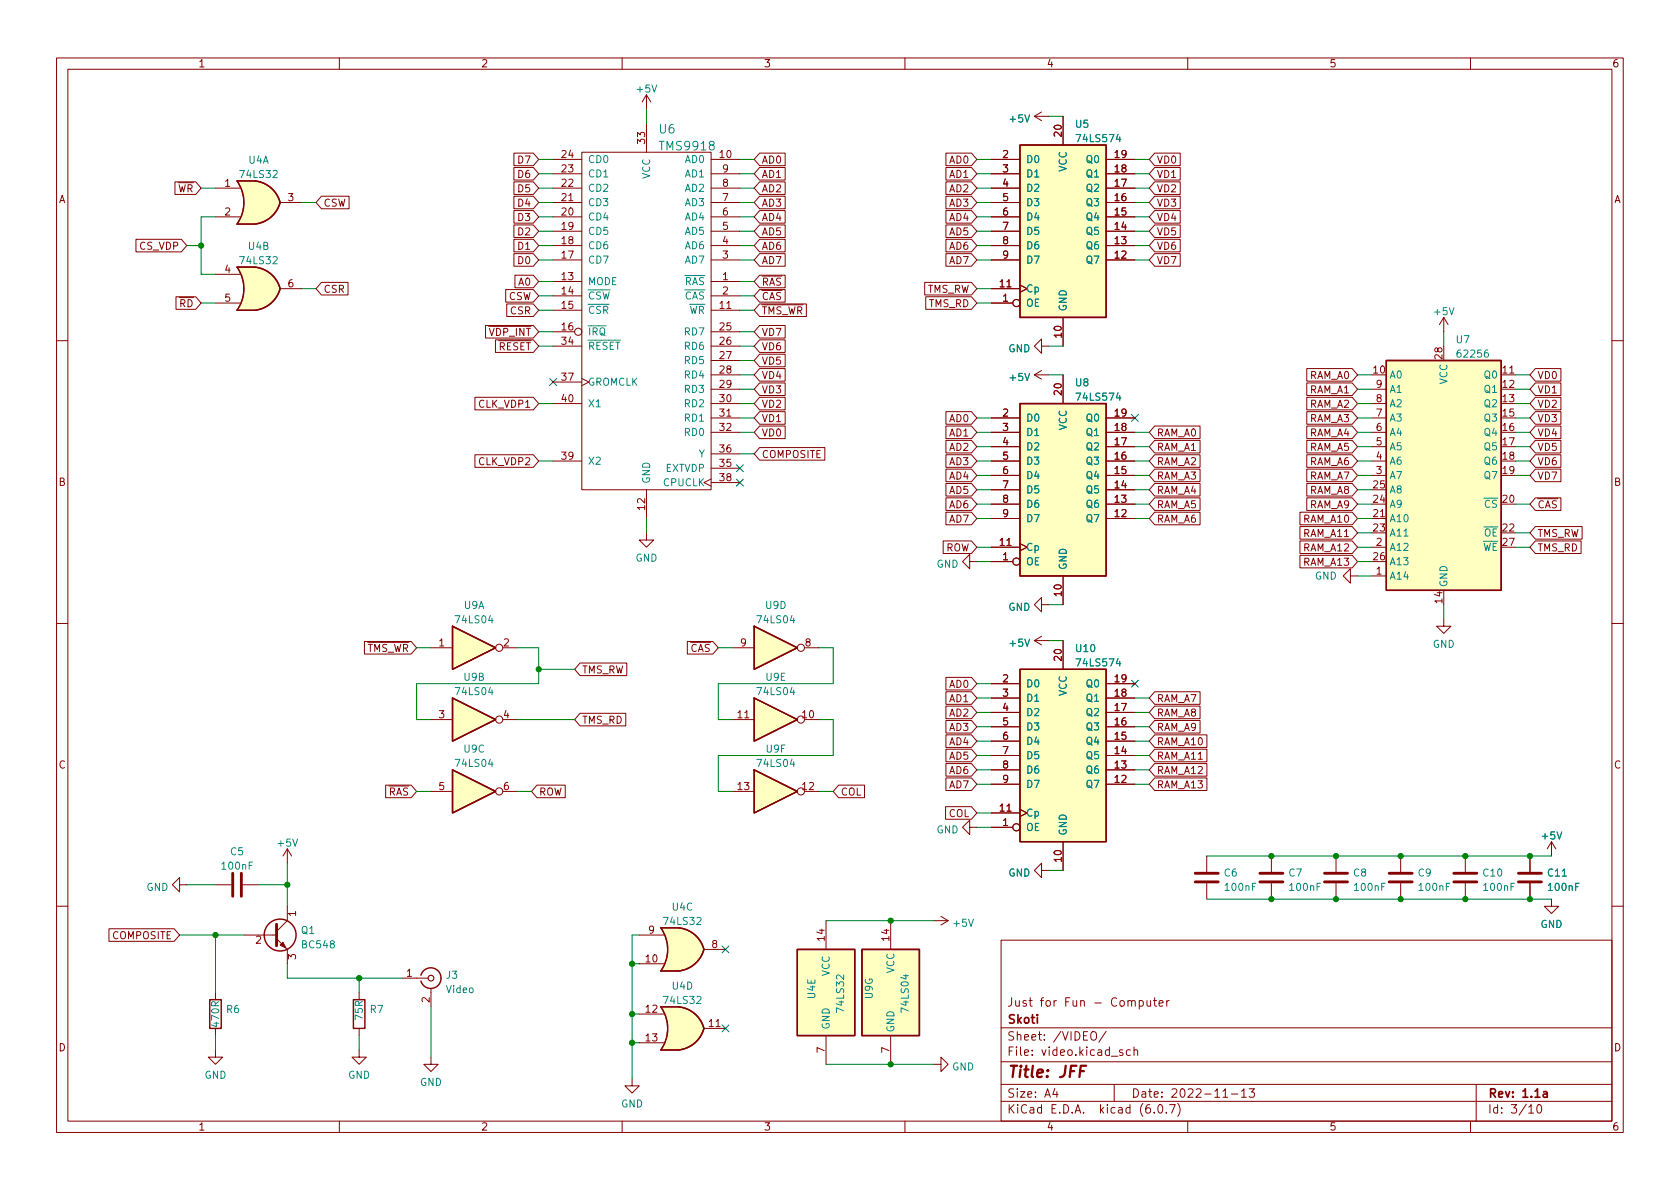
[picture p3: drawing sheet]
<svg xmlns="http://www.w3.org/2000/svg" width="297mm" height="210mm" viewBox="0 0 297 210" stroke-linecap="round" stroke-linejoin="round" font-family="sans-serif">
<g fill="none" stroke="#840000" stroke-width=".18">
<path d="M10 10.2h277v190.1h-277zM12 12.2h273v186.1h-273zM60 10.2v2M110 10.2v2M114.3 16.8l-.8 1.2M114.3 16.8v2.5M114.3 16.8l.8 1.2M160 10.2v2M184.1 19.8l-1.2 .8M210 10.2v2M260 10.2v2M30.9 32.2h3.7l1 1.1-1 1.1h-3.7z"/>
<path d="M38.1 38.3h4.3M38.1 33.3h4.3M45.1 32h-3.2a6.6 6.6 0 0 1 0 7.6h3.2M49.5 35.8h3.8M56.8 34.7h4.9v2.2h-4.9l-.9-1.1zM90.9 29.6h3.4l.9 1.1-.9 1.1h-3.4zM90.9 32.2h3.4l.9 1.1-.9 1.1h-3.4zM90.9 27.1h3.4l.9 1.1-.9 1.1h-3.4zM90.9 34.7h3.4l.9 1.1-.9 1.1h-3.4zM90.9 39.8h3.4l.9 1.1-.9 1.1h-3.4zM90.9 37.2h3.4l.9 1.1-.9 1.2h-3.4zM97.8 38.3h5.1"/>
<path d="M97.8 35.8h5.1M97.8 33.3h5.1M97.8 30.7h5.1M97.8 28.2h5.1M102.9 26.9h22.8v59.7h-22.8zM114.3 21.8v5.1M125.7 38.3h5.1M125.7 35.8h5.1M125.7 33.3h5.1M125.7 30.7h5.1M125.7 28.2h5.1M134.3 32.2h4.5v2.2h-4.5l-1-1.1z"/>
<path d="M134.3 34.7h4.5v2.2h-4.5l-1-1.1zM134.3 37.2h4.5v2.3h-4.5l-1-1.2zM134.3 39.8h4.5v2.2h-4.5l-1-1.1zM134.3 27.1h4.5v2.2h-4.5l-1-1.1zM134.3 29.6h4.5v2.2h-4.5l-1-1.1zM167.2 34.7h4.6l.9 1.1-.9 1.1h-4.6zM167.2 29.6h4.6l.9 1.1-.9 1.1h-4.6zM167.2 37.2h4.6l.9 1.1-.9 1.2h-4.6zM167.2 27.1h4.6l.9 1.1-.9 1.1h-4.6zM167.2 32.2h4.6l.9 1.1-.9 1.1h-4.6zM167.2 39.8h4.6l.9 1.1-.9 1.1h-4.6zM175.3 38.3h5"/>
<path d="M175.3 35.8h5M175.3 33.3h5M175.3 30.7h5M175.3 28.2h5M182.9 20.6l1.2 .7M182.9 20.6h2.5M188 20.6v5M195.6 38.3h5.1M195.6 35.8h5.1M195.6 33.3h5.1M195.6 30.7h5.1M195.6 28.2h5.1"/>
<path d="M204.2 29.6h4.5v2.2h-4.5l-1-1.1zM204.2 32.2h4.5v2.2h-4.5l-1-1.1zM204.2 27.1h4.5v2.2h-4.5l-1-1.1zM204.2 37.2h4.5v2.3h-4.5l-1-1.2zM204.2 34.7h4.5v2.2h-4.5l-1-1.1zM204.2 39.8h4.5v2.2h-4.5l-1-1.1zM24 42.3h8.1l.9 1.1-.9 1.1h-8.1zM31.1 52.5h3.5l1 1.1-1 1.1h-3.5zM38.1 53.6h4.3M38.1 48.5h4.3M45.1 47.2h-3.2a6.6 6.6 0 0 1 0 7.7h3.2M49.5 51h3.8"/>
<path d="M56.8 49.9h4.7v2.3h-4.7l-.9-1.2zM85.8 57.6h8.5l.9 1.1-.9 1.1h-8.5zM89.4 51.2h4.9l.9 1.1-.9 1.1h-4.9zM89.6 53.7h4.7l.9 1.2-.9 1.1h-4.7zM90.9 42.3h3.4l.9 1.1-.9 1.1h-3.4zM90.9 44.9h3.4l.9 1.1-.9 1.1h-3.4zM91 48.7h3.3l.9 1.1-.9 1.1h-3.3zM97.8 46h5.1M97.8 43.4h5.1M97.8 40.9h5.1M97.8 49.8h5.1M97.8 54.9h5.1"/>
<path d="M97.8 52.3h5.1M97.8 58.7h3.8M125.7 46h5.1M125.7 43.4h5.1M125.7 40.9h5.1M125.7 49.8h5.1M125.7 54.9h5.1M125.7 52.3h5.1M125.7 58.7h5.1M134.3 57.6h4.5v2.2h-4.5l-1-1.1zM134.3 53.7h8.3v2.3h-8.3l-1-1.1zM134.3 51.2h4.5v2.2h-4.5l-1-1.1z"/>
<path d="M134.3 42.3h4.5v2.2h-4.5l-1-1.1zM134.3 44.9h4.5v2.2h-4.5l-1-1.1zM134.3 48.7h4.5v2.2h-4.5l-1-1.1zM163.5 49.9h8.3l.9 1.1-.9 1.2h-8.3zM163.7 52.5h8.1l.9 1.1-.9 1.1h-8.1zM167.2 42.3h4.6l.9 1.1-.9 1.1h-4.6zM167.2 44.9h4.6l.9 1.1-.9 1.1h-4.6zM175.3 53.6h3.8M175.3 51h5M175.3 46h5M175.3 43.4h5M175.3 40.9h5"/>
<path d="M180.3 50.4l1.3 .6-1.3 .7M188 56.1v5.1M195.6 46h5.1M195.6 43.4h5.1M195.6 40.9h5.1M204.2 44.9h4.5v2.2h-4.5l-1-1.1zM204.2 42.3h4.5v2.2h-4.5l-1-1.1zM255.3 56.1l-.8 1.3M255.3 56.1v2.6M255.3 56.1l.7 1.3M10 60.2h2M84 70.3h10.3l.9 1.1-.9 1.1h-10.3z"/>
<path d="M87.6 60.1h6.7l.9 1.1-.9 1.1h-6.7zM97.8 71.4h5.1M97.8 61.2h5.1M97.8 67.6h5.1M102.9 66.9l1.2 .7-1.2 .6M125.7 66.3h5.1M125.7 76.4h5.1M125.7 73.9h5.1M125.7 71.4h5.1M125.7 68.8h5.1M125.7 61.2h5.1M125.7 63.7h5.1"/>
<path d="M134.3 75.3h4.5v2.3h-4.5l-1-1.2zM134.3 72.8h4.5v2.2h-4.5l-1-1.1zM134.3 79.1h11.5v2.3h-11.5l-1-1.1zM134.3 65.2h4.5v2.2h-4.5l-1-1.1zM134.3 62.6h4.5v2.3h-4.5l-1-1.2zM134.3 70.3h4.5v2.2h-4.5l-1-1.1zM134.3 67.7h4.5v2.2h-4.5l-1-1.1zM134.3 60.1h4.5v2.2h-4.5l-1-1.1zM167.2 72.8h4.6l.9 1.1-.9 1.1h-4.6zM167.2 75.3h4.6l.9 1.1-.9 1.2h-4.6zM167.2 77.9h4.6l.9 1.1-.9 1.1h-4.6zM175.3 79h5"/>
<path d="M175.3 76.4h5M175.3 73.9h5M182.9 66.3h2.5M182.9 66.3l1.2 .8M184.1 61.2v-1.3l-1.2 1.3 1.2 1.3v-1.3h1.3M184.1 65.5l-1.2 .8M188 66.3v5.1M195.6 79h5.1M195.6 76.4h5.1M195.6 73.9h5.1M204.2 77.9h8v2.2h-8l-1-1.1zM204.2 75.3h8v2.3h-8l-1-1.2z"/>
<path d="M231 75.3h8.1l.9 1.1-.9 1.2h-8.1zM231 77.9h8.1l.9 1.1-.9 1.1h-8.1zM231 67.7h8.1l.9 1.1-.9 1.1h-8.1zM231 72.8h8.1l.9 1.1-.9 1.1h-8.1zM231 70.3h8.1l.9 1.1-.9 1.1h-8.1zM231 65.2h8.1l.9 1.1-.9 1.1h-8.1zM242.6 79h2.5M242.6 76.4h2.5M242.6 73.9h2.5M242.6 71.4h2.5M242.6 68.8h2.5M265.4 66.3h2.6"/>
<path d="M271.5 72.8h4.5v2.2h-4.5l-1-1.1zM271.5 77.9h4.5v2.2h-4.5l-1-1.1zM271.5 75.3h4.5v2.3h-4.5l-1-1.2zM271.5 65.2h4.5v2.2h-4.5l-1-1.1zM271.5 70.3h4.5v2.2h-4.5l-1-1.1zM271.5 67.7h4.5v2.2h-4.5l-1-1.1zM285 60.2h2M84 80.4h10.3l.9 1.1-.9 1.1h-10.3zM97.8 81.5h5.1M114.3 94.2v1.3h1.3l-1.3 1.3-1.3-1.3h1.3M114.3 86.6v5.1M125.7 84.7l-1.2 .6 1.2 .7"/>
<path d="M125.7 82.8h5.1M125.7 80.3h5.1M125.7 85.3h5.1M166.8 95.7h5l.9 1.1-.9 1.1h-5zM167.2 80.4h4.6l.9 1.1-.9 1.1h-4.6zM167.2 83h4.6l.9 1.1-.9 1.1h-4.6zM167.2 88h4.6l.9 1.1-.9 1.2h-4.6zM167.2 90.6h4.6l.9 1.1-.9 1.1h-4.6zM167.2 85.5h4.6l.9 1.1-.9 1.1h-4.6zM171.4 99.3v-1.3l-1.2 1.3 1.2 1.3v-1.3h1.3M175.3 96.8h5M175.3 91.7h5"/>
<path d="M175.3 84.1h5M175.3 81.5h5M175.3 99.3h3.8M175.3 89.1h5M175.3 86.6h5M180.3 96.1l1.3 .7-1.3 .6M195.6 91.7h5.1M195.6 84.1h5.1M195.6 81.5h5.1M195.6 89.1h5.1M195.6 86.6h5.1M204.2 83h8v2.2h-8l-1-1.1z"/>
<path d="M204.2 80.4h8v2.2h-8l-1-1.1zM204.2 90.6h8v2.2h-8l-1-1.1zM204.2 88h8v2.3h-8l-1-1.2zM204.2 85.5h8v2.2h-8l-1-1.1zM229.8 98.2h9.3l.9 1.1-.9 1.1h-9.3zM229.8 95.7h9.3l.9 1.1-.9 1.1h-9.3zM229.8 93.1h9.3l.9 1.1-.9 1.1h-9.3zM229.8 90.6h9.3l.9 1.1-.9 1.1h-9.3zM231 80.4h8.1l.9 1.1-.9 1.1h-8.1zM231 85.5h8.1l.9 1.1-.9 1.1h-8.1zM231 88h8.1l.9 1.1-.9 1.2h-8.1zM231 83h8.1l.9 1.1-.9 1.1h-8.1z"/>
<path d="M242.6 96.8h2.5M242.6 91.7h2.5M242.6 84.1h2.5M242.6 81.5h2.5M271.5 80.4h4.5v2.2h-4.5l-1-1.1zM271.5 88h4.5v2.3h-4.5l-1-1.2zM271.5 83h4.5v2.2h-4.5l-1-1.1zM271.5 95.7h8.1v2.2h-8.1l-1-1.1zM271.5 93.1h8.2v2.2h-8.2l-1-1.1zM10 110.2h2M64.4 113.4h8.3l1 1.1-1 1.2h-8.3zM76.2 114.5h3.8"/>
<path d="M88.9 114.5h2.5M102.6 117.2h8.2v2.3h-8.2l-1-1.1zM121.5 113.4h4.5l1 1.1-1 1.2h-4.5zM129.5 114.5h3.8M142.2 114.5h2.6M167.2 119.8h4.6l.9 1.1-.9 1.1h-4.6zM182.9 113.3l1.2 .7M182.9 113.3h2.5M184.1 106.9v-1.2l-1.2 1.2 1.2 1.3v-1.3h1.3M184.1 112.5l-1.2 .8M188 101.8v5.1M188 113.3v5.1"/>
<path d="M238.8 101.8v-1.2l-1.3 1.2 1.3 1.3v-1.3h1.2M242.6 101.8h2.5M255.3 109.5v1.2h1.2l-1.2 1.3-1.3-1.3h1.3M285 110.2h2M68.2 138.8h4.5l1 1.1-1 1.2h-4.5zM76.2 139.9h3.8M76.2 127.2h3.8M88.9 139.9h2.5M88.9 127.2h2.5M94.9 138.8h5v2.3h-5l-.9-1.2zM102.6 126.1h8v2.3h-8l-1-1.2zM129.5 139.9h3.8"/>
<path d="M129.5 127.2h3.8M142.2 139.9h2.6M142.2 127.2h2.6M148.3 138.8h4.6v2.3h-4.6l-1-1.2zM167.2 137.6h4.6l.9 1.1-.9 1.1h-4.6zM167.2 124.9h4.6l.9 1.1-.9 1.1h-4.6zM167.2 129.9h4.6l.9 1.2-.9 1.1h-4.6zM167.2 135h4.6l.9 1.1-.9 1.1h-4.6zM167.2 122.3h4.6l.9 1.1-.9 1.1h-4.6zM167.2 127.4h4.6l.9 1.1-.9 1.1h-4.6zM167.2 132.5h4.6l.9 1.1-.9 1.1h-4.6zM175.3 138.7h5"/>
<path d="M175.3 136.1h5M175.3 133.6h5M175.3 131.1h5M175.3 128.5h5M175.3 126h5M175.3 123.4h5M175.3 120.9h5M195.6 138.7h5.1M195.6 136.1h5.1M195.6 133.6h5.1M195.6 131.1h5.1M195.6 128.5h5.1"/>
<path d="M195.6 126h5.1M195.6 123.4h5.1M195.6 120.9h5.1M204.2 122.3h8v2.2h-8l-1-1.1zM204.2 137.6h9.2v2.2h-9.2l-1-1.1zM204.2 135h9.2v2.2h-9.2l-1-1.1zM204.2 129.9h9.2v2.3h-9.2l-1-1.1zM204.2 132.5h9.2v2.2h-9.2l-1-1.1zM204.2 124.9h8v2.2h-8l-1-1.1zM204.2 127.4h8v2.2h-8l-1-1.1zM31.7 156.5v-1.3l-1.2 1.3 1.2 1.2v-1.2h1.3M38.1 156.5h2.8"/>
<path d="M42.9 156.5h2.8M50.8 150.1l-.8 1.3M50.8 150.1v2.5M50.8 150.1l.8 1.3M167.2 142.6h4.6l.9 1.2-.9 1.1h-4.6zM171.4 146.3v-1.3l-1.2 1.3 1.2 1.3v-1.3h1.3M175.3 146.3h3.8M175.3 143.8h5M180.3 143.1l1.3 .7-1.3 .6M184.1 153.9v-1.3l-1.2 1.3 1.2 1.3v-1.3h1.3M188 148.8v5.1M213.4 151.4v2.8"/>
<path d="M213.4 156.2v2.8M224.8 151.4v2.8M224.8 156.2v2.8M236.2 151.4v2.8M236.2 156.2v2.8M247.6 151.4v2.8M247.6 156.2v2.8M259.1 151.4v2.8M259.1 156.2v2.8M270.5 151.4v2.8M270.5 156.2v2.8M274.3 159v1.3h1.3l-1.3 1.2-1.3-1.2h1.3"/>
<path d="M274.3 148.8l-.7 1.3M274.3 148.8v2.6M274.3 148.8l.8 1.3M10 160.2h2M19.3 164.2h11.5l.9 1.1-.9 1.2h-11.5zM38.1 175.5v1.3M43.2 165.3h5.7M48.9 166l1.9 1.9v2.5M50.8 160.3v2.5l-1.9 1.9M63.5 175.5v1.3M71.1 173h4.6M76.2 174.7v3.3"/>
<path d="M113 179.3h4.3M113 170.4h4.3M113 165.3h4.3M120 178h-3.2a6.6 6.6 0 0 1 0 7.7h3.2M120 164.1h-3.2a6.6 6.6 0 0 1 0 7.6h3.2M124.5 167.9h3.8M146 162.8v5.1M157.5 162.8v5.1M165.1 162.8h2.5M166.4 162l1.2 .8M167.6 162.8l-1.2 .8M177 166.3h108v32h-108z"/>
<path d="M201.4 177l.5-.1 .2 .3v.4l-.1 .3h-.6M201.4 176.9v1.5M202.8 176.9l.1 1h.3l.2-.1M203.4 176.9v1M203.9 176.9h.6M204.1 176.4v1.3l.4 .2M204.9 177.4l.7-.1v-.3l-.5-.1-.2 .2 .1 .8h.6M206.3 176.9v1M206.7 176.9l-.3 .1-.1 .2M285 160.2h2M38.1 185.7v1.2h1.3l-1.3 1.3-1.3-1.3h1.3M38.1 181.9v1.2"/>
<path d="M60 198.3v2M63.5 185.7v1.2h1.3l-1.3 1.3-1.3-1.3h1.3M63.5 181.9v1.2M76.2 186.9v1.3h1.3l-1.3 1.3-1.3-1.3h1.3M110 198.3v2M111.8 190.7v1.3h1.2l-1.2 1.3-1.3-1.3h1.3M113 184.4h4.3M124.5 181.9h3.8M146 183.1v5.1M157.5 183.1v5.1M160 198.3v2M165.1 188.2h1.3v-1.3l1.2 1.3-1.2 1.3v-1.3"/>
<path d="M177 194.8h108M177 191.8h108M177 187.8h108M177 181.8h108M186.5 192.5l-.4 1h1M186.9 193v1M192.9 182.6a.5 .5 0 0 1 .6-.2 .5 .5 0 0 1 .4 .5v.5a.5 .5 0 0 1-.5 .6 .5 .5 0 0 1-.5-.6zM195.6 182.4l-1.3 1.9M197 191.8v3M198.5 185.7l-.4-.1-.2 .2 .1 .3 .5 .1v.4h-.6M199.9 185.7l-.5-.1-.3 .3v.4l.2 .3h.6M200.5 185.8l.2-.2 .4 .1v.9"/>
<path d="M200.5 185.1v1.5M204.1 196.7v.1M204.9 195.4l.2-.1a.81 .81 0 0 1 .6 .7 .81 .81 0 0 1-.3 .8h-.2a.81 .81 0 0 1-.6-.6 .81 .81 0 0 1 .3-.8zM206.2 196.7v.1M206.8 195.3h1l-.7 1.5M208.2 195.1a1.72 1.72 0 0 1 0 2.3M210 198.3v2M216.2 194h.9M217.7 193.5h1.2M219.5 193l.4-.5v1.5M219.5 194h.9M220.9 192.5h.9l-.5 .6 .4 .1v.7l-.2 .1h-.4l-.2-.1"/>
<path d="M260 198.3v2M261 191.8v6.5M270.3 195.8l.4-.5v1.5M270.3 196.8h.9M271.9 195.4l.2-.1a.81 .81 0 0 1 .6 .7 .81 .81 0 0 1-.3 .8h-.2a.81 .81 0 0 1-.6-.6 .81 .81 0 0 1 .3-.8z"/>
<circle cx="102.2" cy="58.7" r=".63"/>
<circle cx="179.7" cy="53.6" r=".63"/>
<circle cx="179.7" cy="99.3" r=".63"/>
<circle cx="88.3" cy="114.5" r=".63"/>
<circle cx="141.6" cy="114.5" r=".63"/>
<circle cx="88.3" cy="127.2" r=".63"/>
<circle cx="88.3" cy="139.9" r=".63"/>
<circle cx="141.6" cy="127.2" r=".63"/>
<circle cx="141.6" cy="139.9" r=".63"/>
<circle cx="179.7" cy="146.3" r=".63"/>
</g>
<path d="M272.9 193.1h.6l.1 .9M273.6 193.4l-.5 .1a.29 .29 0 0 0-.3 .2 .29 .29 0 0 0 .3 .3h.5" fill="none" stroke="#840000" stroke-width=".3"/>
<path d="M192 188.5h-.9l-.3 2" fill="none" stroke="#840000" stroke-width=".4"/>
<g fill="none" stroke="#840000" stroke-width=".51">
<path d="M41.1 154.4v4.1M42.7 154.4v4.1M211.3 156h4.1M211.3 154.4h4.1M222.8 156h4M222.8 154.4h4M234.2 156h4.1M234.2 154.4h4.1M245.6 156h4.1M245.6 154.4h4.1M257 156h4.1M257 154.4h4.1"/>
<path d="M268.5 156h4M268.5 154.4h4M48.9 163.4v3.9"/>
</g>
<g fill="#ffffc2" stroke="#ffffc2" stroke-width=".18">
<path d="M245.1 63.7h20.3v40.7h-20.3z"/>
<path d="M180.3 71.4h15.3v30.4h-15.3z"/>
<path d="M180.3 25.6h15.3v30.5h-15.3z"/>
<path d="M180.3 118.4h15.3v30.4h-15.3z"/>
<path d="M133.3 136.1l7.7 3.8-7.7 3.9z"/>
<path d="M133.3 110.7l7.7 3.8-7.7 3.9z"/>
<path d="M133.3 123.4l7.7 3.8-7.7 3.9z"/>
<path d="M80 123.4l7.6 3.8-7.6 3.9z"/>
<path d="M80 136.1l7.6 3.8-7.6 3.9z"/>
<path d="M80 110.7l7.6 3.8-7.6 3.9z"/>
<path d="M44.5 49.7l5 1.4a5.2 5.2 0 0 1-4.4 3.8z"/>
<path d="M41.9 54.9h3.2z"/>
<path d="M41.9 47.2h3.2z"/>
<path d="M41.9 47.2h3.2v7.7h-3.2a6.7 6.7 0 0 0 0-7.7z"/>
<path d="M45.1 47.2a5.1 5.1 0 0 1 4.4 3.8l-4.9 1.4z"/>
<path d="M44.5 34.5l5 1.3a5.2 5.2 0 0 1-4.4 3.8z"/>
<path d="M41.9 39.6h3.2z"/>
<path d="M41.9 32h3.2z"/>
<path d="M41.9 32h3.2v7.6h-3.2a6.7 6.7 0 0 0 0-7.6z"/>
<path d="M45.1 32a5.1 5.1 0 0 1 4.4 3.8l-4.9 1.3z"/>
<path d="M119.4 180.5l5.1 1.4a5.2 5.2 0 0 1-4.5 3.8z"/>
<path d="M116.8 185.7h3.2z"/>
<path d="M116.8 178h3.2z"/>
<path d="M116.8 178h3.2v7.7h-3.2a6.7 6.7 0 0 0 0-7.7z"/>
<path d="M120 178a5.1 5.1 0 0 1 4.5 3.9l-5 1.3z"/>
<path d="M119.4 166.5l5.1 1.4a5.2 5.2 0 0 1-4.5 3.8z"/>
<path d="M116.8 171.7h3.2z"/>
<path d="M116.8 164.1h3.2z"/>
<path d="M116.8 164.1h3.2v7.6h-3.2a6.7 6.7 0 0 0 0-7.6z"/>
<path d="M120 164.1a5.1 5.1 0 0 1 4.5 3.8l-5 1.3z"/>
<path d="M141 167.9h10.1v15.2h-10.1z"/>
<path d="M152.4 167.9h10.2v15.2h-10.2z"/>
</g>
<g fill="none" stroke="#840000" stroke-width=".25">
<path d="M45.1 32h-3.2a6.6 6.6 0 0 1 0 7.6h3.2M45.1 32a5.1 5.1 0 0 1 4.4 3.8 5.2 5.2 0 0 1-4.4 3.8M180.3 25.6h15.3v30.5h-15.3zM45.1 47.2h-3.2a6.6 6.6 0 0 1 0 7.7h3.2M45.1 47.2a5.1 5.1 0 0 1 4.4 3.9 5.2 5.2 0 0 1-4.4 3.8M180.3 71.4h15.3v30.4h-15.3zM245.1 63.7h20.3v40.7h-20.3zM80 110.7l7.6 3.8-7.6 3.9zM133.3 110.7l7.7 3.8-7.7 3.9zM180.3 118.4h15.3v30.4h-15.3zM80 123.4l7.6 3.8-7.6 3.9zM80 136.1l7.6 3.8-7.6 3.9z"/>
<path d="M133.3 136.1l7.7 3.8-7.7 3.9zM133.3 123.4l7.7 3.8-7.7 3.9zM37.1 176.8h2v5.1h-2zM62.5 176.8h2v5.1h-2zM74.4 172.5a1.81 1.81 0 0 1 2.8-1 1.81 1.81 0 0 1 0 2.9 1.81 1.81 0 0 1-2.8-.9M120 178l-3.2 .1a6.6 6.6 0 0 1 0 7.6h3.2M120 164.1h-3.2a6.6 6.6 0 0 1 0 7.6h3.2M120 178a5.1 5.1 0 0 1 4.5 3.9 5.2 5.2 0 0 1-4.5 3.8M120 164.1a5.1 5.1 0 0 1 4.5 3.8 5.2 5.2 0 0 1-4.5 3.8M141 167.9h10.1v15.2h-10.1zM152.4 167.9h10.2v15.2h-10.2z"/>
<circle cx="49.5" cy="165.3" r="2.82"/>
</g>
<circle cx="76.2" cy="173" r=".51" fill="none" stroke="#840000" stroke-width=".2"/>
<path d="M49.5 167.1l.5-.5 .5 1z" fill="#840000" stroke="#840000" stroke-width=".18"/>
<g fill="none" stroke="#008400" stroke-width=".18">
<path d="M114.3 19.3v2.5M35.6 33.3h2.5M38.1 38.3h-2.5v10.2h2.5M53.3 35.8h2.6M95.2 35.8h2.6M95.2 38.3h2.6M95.2 28.2h2.6M95.2 30.7h2.6M95.2 33.3h2.6M130.8 35.8h2.5M130.8 38.3h2.5M130.8 28.2h2.5"/>
<path d="M130.8 30.7h2.5M130.8 33.3h2.5M172.7 35.8h2.6M172.7 38.3h2.6M172.7 28.2h2.6M172.7 30.7h2.6M172.7 33.3h2.6M185.4 20.6h2.6M200.7 35.8h2.5M200.7 38.3h2.5M200.7 28.2h2.5M200.7 30.7h2.5"/>
<path d="M200.7 33.3h2.5M33 43.4h2.6M35.6 53.6h2.5M53.3 51h2.6M95.2 43.4h2.6M95.2 46h2.6M95.2 54.9h2.6M95.2 52.3h2.6M95.2 58.7h2.6M95.2 49.8h2.6M95.2 40.9h2.6M130.8 43.4h2.5"/>
<path d="M130.8 46h2.5M130.8 54.9h2.5M130.8 52.3h2.5M130.8 58.7h2.5M130.8 49.8h2.5M130.8 40.9h2.5M172.7 43.4h2.6M172.7 46h2.6M172.7 53.6h2.6M172.7 51h2.6M172.7 40.9h2.6M200.7 43.4h2.5"/>
<path d="M200.7 46h2.5M200.7 40.9h2.5M255.3 58.7v2.5M95.2 71.4h2.6M95.2 61.2h2.6M130.8 73.9h2.5M130.8 76.4h2.5M130.8 63.7h2.5M130.8 71.4h2.5M130.8 68.8h2.5M130.8 66.3h2.5M130.8 61.2h2.5"/>
<path d="M172.7 73.9h2.6M172.7 76.4h2.6M172.7 79h2.6M185.4 66.3h2.6M185.4 61.2h2.6M200.7 76.4h2.5M200.7 79h2.5M240 73.9h2.6M240 76.4h2.6M240 79h2.6M240 71.4h2.6M240 68.8h2.6"/>
<path d="M240 66.3h2.6M268 73.9h2.5M268 76.4h2.5M268 79h2.5M268 71.4h2.5M268 68.8h2.5M268 66.3h2.5M95.2 81.5h2.6M114.3 91.7v2.5M130.8 80.3h2.5M172.7 81.5h2.6M172.7 84.1h2.6"/>
<path d="M172.7 89.1h2.6M172.7 86.6h2.6M172.7 91.7h2.6M172.7 99.3h2.6M172.7 96.8h2.6M200.7 81.5h2.5M200.7 84.1h2.5M200.7 89.1h2.5M200.7 86.6h2.5M200.7 91.7h2.5M240 81.5h2.6M240 84.1h2.6"/>
<path d="M240 89.1h2.6M240 86.6h2.6M240 91.7h2.6M240 99.3h2.6M240 96.8h2.6M240 94.2h2.6M268 81.5h2.5M268 84.1h2.5M268 89.1h2.5M268 96.8h2.5M268 94.2h2.5M73.7 114.5h2.5"/>
<path d="M91.4 114.5h3.8v6.4h-21.5v6.3h2.5M95.2 118.4h6.4M127 114.5h2.5M144.8 114.5h2.5v6.4h-20.3v6.3h2.5M185.4 113.3h2.6M185.4 106.9h2.6M240 101.8h2.6M255.3 106.9v2.6M73.7 139.9h2.5M91.4 127.2h10.2M91.4 139.9h2.6M144.8 127.2h2.5v6.4h-20.3v6.3h2.5"/>
<path d="M144.8 139.9h2.5M172.7 128.5h2.6M172.7 126h2.6M172.7 123.4h2.6M172.7 120.9h2.6M172.7 133.6h2.6M172.7 138.7h2.6M172.7 131.1h2.6M172.7 136.1h2.6M200.7 128.5h2.5M200.7 126h2.5M200.7 123.4h2.5"/>
<path d="M200.7 133.6h2.5M200.7 138.7h2.5M200.7 131.1h2.5M200.7 136.1h2.5M33 156.5h5.1M45.7 156.5h5.1M50.8 152.6v7.7M172.7 146.3h2.6M172.7 143.8h2.6M185.4 153.9h2.6M213.4 151.4h60.9M213.4 159h60.9"/>
<path d="M31.7 165.3h11.5M38.1 165.3v10.2M50.8 170.4v2.6h20.3M63.5 173v2.5M76.2 178v8.9M111.8 179.3h1.2M111.8 170.4h1.2M113 165.3h-1.2v25.4M146 162.8h19.1M38.1 183.1v2.6M63.5 183.1v2.6M111.8 184.4h1.2"/>
<path d="M146 188.2h19.1"/>
</g>
<g fill="none" stroke="#000084" stroke-width=".18">
<path d="M97.2 66.9l1.2 1.3M98.4 66.9l-1.2 1.3M200.1 73.3l1.2 1.2M201.3 73.3l-1.2 1.2M130.2 82.2l1.2 1.2M130.2 84.7l1.2 1.2M131.4 82.2l-1.2 1.2M131.4 84.7l-1.2 1.2M200.1 120.3l1.2 1.2M201.3 120.3l-1.2 1.2M127.7 167.3l1.2 1.2M128.9 167.3l-1.2 1.2"/>
<path d="M127.7 181.2l1.2 1.3M128.9 181.2l-1.2 1.3"/>
</g>
<g fill="#008400" stroke="#008400" stroke-width=".18">
<circle cx="224.8" cy="159" r=".46"/>
<circle cx="236.2" cy="151.4" r=".46"/>
<circle cx="236.2" cy="159" r=".46"/>
<circle cx="270.5" cy="159" r=".46"/>
<circle cx="270.5" cy="151.4" r=".46"/>
<circle cx="247.6" cy="159" r=".46"/>
<circle cx="247.6" cy="151.4" r=".46"/>
<circle cx="224.8" cy="151.4" r=".46"/>
<circle cx="259.1" cy="151.4" r=".46"/>
<circle cx="259.1" cy="159" r=".46"/>
<circle cx="95.2" cy="118.4" r=".46"/>
<circle cx="35.6" cy="43.4" r=".46"/>
<circle cx="157.5" cy="162.8" r=".46"/>
<circle cx="111.8" cy="184.4" r=".46"/>
<circle cx="111.8" cy="179.3" r=".46"/>
<circle cx="157.5" cy="188.2" r=".46"/>
<circle cx="50.8" cy="156.5" r=".46"/>
<circle cx="111.8" cy="170.4" r=".46"/>
<circle cx="63.5" cy="173" r=".46"/>
<circle cx="38.1" cy="165.3" r=".46"/>
</g>
<text font-size="2.8" fill="#840000" x="178" y="190.6">Title: JFF</text>
<g font-size="2.1" fill="#008484">
<text x="116.6" y="23.6">U6</text>
<text x="116.9" y="26.6">TMS9918</text>
</g>
<g font-size="2.1" fill="#840000">
<text x="178" y="178">Just for Fun - Computer</text>
<text x="178" y="184">Sheet: /VIDEO/</text>
<text x="178" y="181">Skoti</text>
<text x="178" y="186.7">File: video.kicad_sch</text>
<text x="178" y="196.9">KiCad E.D.A. kicad (6.0.7)</text>
<text x="178" y="194.1">Size: A4</text>
<text x="200" y="194.1">Date: 2022-11-13</text>
<text x="263" y="194.1">Rev: 1.1a</text>
<text x="263" y="196.9">Id: 3/10</text>
</g>
<g font-size="1.8" fill="#840000">
<text x="35" y="11.9">1</text>
<text x="85" y="11.9">2</text>
<text x="135" y="11.9">3</text>
<text x="185" y="11.9">4</text>
<text x="235" y="11.9">5</text>
<text x="285" y="11.9">6</text>
<text x="91.7" y="28.9">D7</text>
<text x="99.3" y="27.9">24</text>
<text x="114" y="25.4" transform="rotate(-90 114 25.4)">33</text>
<text x="127.3" y="27.9">10</text>
<text x="134.6" y="28.9">AD0</text>
<text x="167.9" y="28.9">AD0</text>
<text x="177.3" y="27.9">2</text>
<text x="187.7" y="24.1" transform="rotate(-90 187.7 24.1)">20</text>
<text x="197.1" y="27.9">19</text>
<text x="204.5" y="28.9">VD0</text>
<text x="10.3" y="35.9">A</text>
<text x="30" y="34">~{WR}</text>
<text x="39.8" y="33">1</text>
<text x="50.9" y="35.6">3</text>
<text x="91.7" y="31.5">D6</text>
<text x="91.7" y="34">D5</text>
<text x="99.3" y="35.6">21</text>
<text x="99.3" y="33">22</text>
<text x="99.3" y="30.5">23</text>
<text x="127.8" y="35.6">7</text>
<text x="127.8" y="33">8</text>
<text x="127.8" y="30.5">9</text>
<text x="134.6" y="34">AD2</text>
<text x="134.6" y="31.5">AD1</text>
<text x="167.9" y="31.5">AD1</text>
<text x="167.9" y="34">AD2</text>
<text x="177.3" y="30.5">3</text>
<text x="177.3" y="33">4</text>
<text x="177.3" y="35.6">5</text>
<text x="197.1" y="35.6">16</text>
<text x="197.1" y="33">17</text>
<text x="197.1" y="30.5">18</text>
<text x="204.5" y="31.5">VD1</text>
<text x="204.5" y="34">VD2</text>
<text x="285.3" y="35.9">A</text>
<text x="39.8" y="38.1">2</text>
<text x="57.1" y="36.5">CSW</text>
<text x="91.7" y="36.5">D4</text>
<text x="91.7" y="41.6">D2</text>
<text x="91.7" y="39.1">D3</text>
<text x="99.3" y="40.6">19</text>
<text x="99.3" y="38.1">20</text>
<text x="127.8" y="40.6">5</text>
<text x="127.8" y="38.1">6</text>
<text x="134.6" y="36.5">AD3</text>
<text x="134.6" y="39.1">AD4</text>
<text x="134.6" y="41.6">AD5</text>
<text x="167.9" y="36.5">AD3</text>
<text x="167.9" y="39.1">AD4</text>
<text x="167.9" y="41.6">AD5</text>
<text x="177.3" y="38.1">6</text>
<text x="177.3" y="40.6">7</text>
<text x="197.1" y="40.6">14</text>
<text x="197.1" y="38.1">15</text>
<text x="204.5" y="39.1">VD4</text>
<text x="204.5" y="36.5">VD3</text>
<text x="204.5" y="41.6">VD5</text>
<text x="24.7" y="44.2">CS_VDP</text>
<text x="91.7" y="44.2">D1</text>
<text x="91.7" y="46.7">D0</text>
<text x="99.3" y="45.7">17</text>
<text x="99.3" y="43.2">18</text>
<text x="127.8" y="45.7">3</text>
<text x="127.8" y="43.2">4</text>
<text x="134.6" y="44.2">AD6</text>
<text x="134.6" y="46.7">AD7</text>
<text x="167.9" y="44.2">AD6</text>
<text x="167.9" y="46.7">AD7</text>
<text x="177.3" y="43.2">8</text>
<text x="177.3" y="45.7">9</text>
<text x="197.1" y="45.7">12</text>
<text x="197.1" y="43.2">13</text>
<text x="204.5" y="46.7">VD7</text>
<text x="204.5" y="44.2">VD6</text>
<text x="39.8" y="48.3">4</text>
<text x="39.8" y="53.3">5</text>
<text x="50.9" y="50.8">6</text>
<text x="57.1" y="51.8">CSR</text>
<text x="89.9" y="53">CSW</text>
<text x="91.7" y="50.5">A0</text>
<text x="99.3" y="49.5">13</text>
<text x="99.3" y="52.1">14</text>
<text x="127.8" y="49.5">1</text>
<text x="127.8" y="52.1">2</text>
<text x="134.6" y="53">~{CAS}</text>
<text x="134.6" y="50.5">~{RAS}</text>
<text x="163.8" y="51.8">TMS_RW</text>
<text x="176.8" y="50.8">11</text>
<text x="177.3" y="53.3">1</text>
<text x="30.4" y="54.3">~{RD}</text>
<text x="85.1" y="59.4">~{VDP_INT}</text>
<text x="90.2" y="55.6">CSR</text>
<text x="99.3" y="54.6">15</text>
<text x="99.3" y="58.4">16</text>
<text x="127.3" y="54.6">11</text>
<text x="127.3" y="58.4">25</text>
<text x="134.6" y="59.4">VD7</text>
<text x="134.6" y="55.6">~{TMS_WR}</text>
<text x="164.2" y="54.3">TMS_RD</text>
<text x="187.7" y="59.7" transform="rotate(-90 187.7 59.7)">10</text>
<text x="86.7" y="61.9">~{RESET}</text>
<text x="99.3" y="61">34</text>
<text x="127.3" y="61">26</text>
<text x="127.3" y="63.5">27</text>
<text x="134.6" y="64.5">VD5</text>
<text x="134.6" y="61.9">VD6</text>
<text x="255" y="63.5" transform="rotate(-90 255 63.5)">28</text>
<text x="99.3" y="67.3">37</text>
<text x="99.3" y="71.1">40</text>
<text x="127.3" y="66">28</text>
<text x="127.3" y="68.6">29</text>
<text x="127.3" y="71.1">30</text>
<text x="134.6" y="67">VD4</text>
<text x="134.6" y="69.6">VD3</text>
<text x="187.7" y="69.8" transform="rotate(-90 187.7 69.8)">20</text>
<text x="231.5" y="69.6">RAM_A1</text>
<text x="231.5" y="67">RAM_A0</text>
<text x="242.9" y="66">10</text>
<text x="243.3" y="71.1">8</text>
<text x="243.3" y="68.6">9</text>
<text x="265.7" y="66">11</text>
<text x="265.7" y="68.6">12</text>
<text x="265.7" y="71.1">13</text>
<text x="271.8" y="67">VD0</text>
<text x="271.8" y="69.6">VD1</text>
<text x="84.7" y="72.1">CLK_VDP1</text>
<text x="127.3" y="73.7">31</text>
<text x="127.3" y="76.2">32</text>
<text x="134.6" y="77.2">VD0</text>
<text x="134.6" y="74.6">VD1</text>
<text x="134.6" y="72.1">VD2</text>
<text x="167.9" y="74.6">AD0</text>
<text x="167.9" y="77.2">AD1</text>
<text x="177.3" y="73.7">2</text>
<text x="177.3" y="76.2">3</text>
<text x="197.1" y="76.2">18</text>
<text x="197.1" y="73.7">19</text>
<text x="204.5" y="77.2">RAM_A0</text>
<text x="231.5" y="77.2">RAM_A4</text>
<text x="231.5" y="74.6">RAM_A3</text>
<text x="231.5" y="72.1">RAM_A2</text>
<text x="243.3" y="76.2">6</text>
<text x="243.3" y="73.7">7</text>
<text x="265.7" y="73.7">15</text>
<text x="265.7" y="76.2">16</text>
<text x="271.8" y="74.6">VD3</text>
<text x="271.8" y="77.2">VD4</text>
<text x="271.8" y="72.1">VD2</text>
<text x="84.7" y="82.3">CLK_VDP2</text>
<text x="99.3" y="81.3">39</text>
<text x="127.3" y="82.5">35</text>
<text x="127.3" y="80">36</text>
<text x="134.6" y="81">COMPOSITE</text>
<text x="167.9" y="82.3">AD3</text>
<text x="167.9" y="79.7">AD2</text>
<text x="177.3" y="78.7">4</text>
<text x="177.3" y="81.3">5</text>
<text x="177.3" y="83.8">6</text>
<text x="197.1" y="83.8">15</text>
<text x="197.1" y="81.3">16</text>
<text x="197.1" y="78.7">17</text>
<text x="204.5" y="79.7">RAM_A1</text>
<text x="204.5" y="82.3">RAM_A2</text>
<text x="231.5" y="82.3">RAM_A6</text>
<text x="231.5" y="79.7">RAM_A5</text>
<text x="243.3" y="83.8">3</text>
<text x="243.3" y="81.3">4</text>
<text x="243.3" y="78.7">5</text>
<text x="265.7" y="78.7">17</text>
<text x="265.7" y="81.3">18</text>
<text x="265.7" y="83.8">19</text>
<text x="271.8" y="79.7">VD5</text>
<text x="271.8" y="82.3">VD6</text>
<text x="10.3" y="85.9">B</text>
<text x="127.3" y="85.1">38</text>
<text x="167.9" y="84.8">AD4</text>
<text x="167.9" y="89.9">AD6</text>
<text x="167.9" y="87.3">AD5</text>
<text x="177.3" y="86.4">7</text>
<text x="177.3" y="88.9">8</text>
<text x="197.1" y="88.9">13</text>
<text x="197.1" y="86.4">14</text>
<text x="204.5" y="84.8">RAM_A3</text>
<text x="204.5" y="89.9">RAM_A5</text>
<text x="204.5" y="87.3">RAM_A4</text>
<text x="231.5" y="87.3">RAM_A8</text>
<text x="231.5" y="89.9">RAM_A9</text>
<text x="231.5" y="84.8">RAM_A7</text>
<text x="242.9" y="88.9">24</text>
<text x="242.9" y="86.4">25</text>
<text x="265.7" y="88.9">20</text>
<text x="271.8" y="89.9">~{CAS}</text>
<text x="271.8" y="84.8">VD7</text>
<text x="285.3" y="85.9">B</text>
<text x="114" y="90.1" transform="rotate(-90 114 90.1)">12</text>
<text x="167.9" y="92.4">AD7</text>
<text x="177.3" y="91.4">9</text>
<text x="197.1" y="91.4">12</text>
<text x="204.5" y="92.4">RAM_A6</text>
<text x="230.5" y="95">RAM_A11</text>
<text x="230.5" y="92.4">RAM_A10</text>
<text x="242.9" y="91.4">21</text>
<text x="242.9" y="94">23</text>
<text x="265.7" y="94">22</text>
<text x="271.8" y="95">TMS_RW</text>
<text x="167.1" y="97.5">ROW</text>
<text x="176.8" y="96.5">11</text>
<text x="177.3" y="99.1">1</text>
<text x="230.5" y="100">RAM_A13</text>
<text x="230.5" y="97.5">RAM_A12</text>
<text x="242.9" y="99.1">26</text>
<text x="243.3" y="101.6">1</text>
<text x="243.3" y="96.5">2</text>
<text x="265.7" y="96.5">27</text>
<text x="271.8" y="97.5">TMS_RD</text>
<text x="187.7" y="105.4" transform="rotate(-90 187.7 105.4)">10</text>
<text x="255" y="106.6" transform="rotate(-90 255 106.6)">14</text>
<text x="63.3" y="115.3">~{TMS_WR}</text>
<text x="77.6" y="114.3">1</text>
<text x="89" y="114.3">2</text>
<text x="102.9" y="119.1">TMS_RW</text>
<text x="120.6" y="115.3">~{CAS}</text>
<text x="131" y="114.3">9</text>
<text x="142.4" y="114.3">8</text>
<text x="187.7" y="116.8" transform="rotate(-90 187.7 116.8)">20</text>
<text x="167.9" y="124.2">AD1</text>
<text x="167.9" y="121.6">AD0</text>
<text x="177.3" y="120.6">2</text>
<text x="177.3" y="123.2">3</text>
<text x="177.3" y="125.7">4</text>
<text x="197.1" y="125.7">17</text>
<text x="197.1" y="123.2">18</text>
<text x="197.1" y="120.6">19</text>
<text x="204.5" y="124.2">RAM_A7</text>
<text x="77.6" y="127">3</text>
<text x="89" y="127">4</text>
<text x="102.9" y="128">TMS_RD</text>
<text x="130.5" y="127">11</text>
<text x="141.9" y="127">10</text>
<text x="167.9" y="126.7">AD2</text>
<text x="167.9" y="131.8">AD4</text>
<text x="167.9" y="129.2">AD3</text>
<text x="177.3" y="128.3">5</text>
<text x="177.3" y="130.8">6</text>
<text x="197.1" y="130.8">15</text>
<text x="197.1" y="128.3">16</text>
<text x="204.5" y="131.8">RAM_A10</text>
<text x="204.5" y="126.7">RAM_A8</text>
<text x="204.5" y="129.2">RAM_A9</text>
<text x="10.3" y="135.9">C</text>
<text x="167.9" y="136.9">AD6</text>
<text x="167.9" y="134.3">AD5</text>
<text x="177.3" y="133.3">7</text>
<text x="177.3" y="135.9">8</text>
<text x="197.1" y="135.9">13</text>
<text x="197.1" y="133.3">14</text>
<text x="204.5" y="136.9">RAM_A12</text>
<text x="204.5" y="134.3">RAM_A11</text>
<text x="285.3" y="135.9">C</text>
<text x="67.3" y="140.7">~{RAS}</text>
<text x="77.6" y="139.7">5</text>
<text x="89" y="139.7">6</text>
<text x="95.2" y="140.7">ROW</text>
<text x="130.5" y="139.7">13</text>
<text x="141.9" y="139.7">12</text>
<text x="148.6" y="140.7">COL</text>
<text x="167.9" y="139.4">AD7</text>
<text x="176.8" y="143.5">11</text>
<text x="177.3" y="138.4">9</text>
<text x="197.1" y="138.4">12</text>
<text x="204.5" y="139.4">RAM_A13</text>
<text x="167.7" y="144.5">COL</text>
<text x="177.3" y="146">1</text>
<text x="187.7" y="152.4" transform="rotate(-90 187.7 152.4)">10</text>
<text x="19.9" y="166.1">COMPOSITE</text>
<text x="45.2" y="166.9">2</text>
<text x="52.3" y="162" transform="rotate(-90 52.3 162)">1</text>
<text x="114.7" y="165.1">9</text>
<text x="125.9" y="167.6">8</text>
<text x="145.8" y="166.3" transform="rotate(-90 145.8 166.3)">14</text>
<text x="157.2" y="166.3" transform="rotate(-90 157.2 166.3)">14</text>
<text x="52.3" y="169.7" transform="rotate(-90 52.3 169.7)">3</text>
<text x="71.9" y="172.7">1</text>
<text x="114.2" y="170.2">10</text>
<text x="75.9" y="177.3" transform="rotate(-90 75.9 177.3)">2</text>
<text x="114.2" y="179.1">12</text>
<text x="10.3" y="185.9">D</text>
<text x="114.2" y="184.1">13</text>
<text x="125.4" y="181.6">11</text>
<text x="285.3" y="185.9">D</text>
<text x="145.8" y="186.2" transform="rotate(-90 145.8 186.2)">7</text>
<text x="157.2" y="186.2" transform="rotate(-90 157.2 186.2)">7</text>
<text x="35" y="199.9">1</text>
<text x="85" y="199.9">2</text>
<text x="135" y="199.9">3</text>
<text x="185" y="199.9">4</text>
<text x="235" y="199.9">5</text>
<text x="285" y="199.9">6</text>
</g>
<g font-size="1.8" fill="#008484">
<text x="112.7" y="16.4">+5V</text>
<text x="178.6" y="21.6">+5V</text>
<text x="190.2" y="22.6">U5</text>
<text x="44" y="28.9">U4A</text>
<text x="103.9" y="28.8">CD0</text>
<text x="121.2" y="28.8">AD0</text>
<text x="181.4" y="28.8">D0</text>
<text x="190.6" y="25.1">74LS574</text>
<text x="192.2" y="28.8">Q0</text>
<text x="42.6" y="31.5">74LS32</text>
<text x="103.9" y="33.9">CD2</text>
<text x="103.9" y="31.4">CD1</text>
<text x="114.9" y="31.7" transform="rotate(-90 114.9 31.7)">VCC</text>
<text x="121.2" y="33.9">AD2</text>
<text x="121.2" y="31.4">AD1</text>
<text x="181.4" y="31.4">D1</text>
<text x="181.4" y="33.9">D2</text>
<text x="188.6" y="30.4" transform="rotate(-90 188.6 30.4)">VCC</text>
<text x="192.2" y="33.9">Q2</text>
<text x="192.2" y="31.4">Q1</text>
<text x="103.9" y="41.5">CD5</text>
<text x="103.9" y="39">CD4</text>
<text x="103.9" y="36.4">CD3</text>
<text x="121.2" y="41.5">AD5</text>
<text x="121.2" y="39">AD4</text>
<text x="121.2" y="36.4">AD3</text>
<text x="181.4" y="36.4">D3</text>
<text x="181.4" y="39">D4</text>
<text x="181.4" y="41.5">D5</text>
<text x="192.2" y="41.5">Q5</text>
<text x="192.2" y="39">Q4</text>
<text x="192.2" y="36.4">Q3</text>
<text x="42.6" y="46.7">74LS32</text>
<text x="44" y="44.2">U4B</text>
<text x="103.9" y="46.6">CD7</text>
<text x="103.9" y="44.1">CD6</text>
<text x="121.2" y="46.6">AD7</text>
<text x="121.2" y="44.1">AD6</text>
<text x="181.4" y="44.1">D6</text>
<text x="181.4" y="46.6">D7</text>
<text x="192.2" y="46.6">Q7</text>
<text x="192.2" y="44.1">Q6</text>
<text x="103.9" y="50.4">MODE</text>
<text x="103.9" y="53">~{CSW}</text>
<text x="119.6" y="50.4">~{RAS}</text>
<text x="119.6" y="53">~{CAS}</text>
<text x="181.4" y="51.7">Cp</text>
<text x="103.9" y="55.5">~{CSR}</text>
<text x="103.9" y="59.3">~{IRQ}</text>
<text x="120.4" y="55.5">~{WR}</text>
<text x="121.2" y="59.3">RD7</text>
<text x="181.4" y="54.2">OE</text>
<text x="188.6" y="55.1" transform="rotate(-90 188.6 55.1)">GND</text>
<text x="253.7" y="55.7">+5V</text>
<text x="103.9" y="61.8">~{RESET}</text>
<text x="121.2" y="61.8">RD6</text>
<text x="121.2" y="64.4">RD5</text>
<text x="178.3" y="62.3">GND</text>
<text x="257.5" y="60.7">U7</text>
<text x="257.9" y="63.2">62256</text>
<text x="103.9" y="68.2">GROMCLK</text>
<text x="121.2" y="66.9">RD4</text>
<text x="121.2" y="69.5">RD3</text>
<text x="178.6" y="67.4">+5V</text>
<text x="190.2" y="68.3">U8</text>
<text x="190.6" y="70.8">74LS574</text>
<text x="245.6" y="66.9">A0</text>
<text x="245.6" y="69.5">A1</text>
<text x="255.9" y="68" transform="rotate(-90 255.9 68)">VCC</text>
<text x="262.6" y="66.9">Q0</text>
<text x="262.6" y="69.5">Q1</text>
<text x="103.9" y="72">X1</text>
<text x="121.2" y="72">RD2</text>
<text x="121.2" y="74.5">RD1</text>
<text x="121.2" y="77.1">RD0</text>
<text x="181.4" y="74.5">D0</text>
<text x="181.4" y="77.1">D1</text>
<text x="188.6" y="76.1" transform="rotate(-90 188.6 76.1)">VCC</text>
<text x="192.2" y="77.1">Q1</text>
<text x="192.2" y="74.5">Q0</text>
<text x="245.6" y="77.1">A4</text>
<text x="245.6" y="74.5">A3</text>
<text x="245.6" y="72">A2</text>
<text x="262.6" y="72">Q2</text>
<text x="262.6" y="74.5">Q3</text>
<text x="262.6" y="77.1">Q4</text>
<text x="103.9" y="82.2">X2</text>
<text x="117.6" y="83.4">EXTVDP</text>
<text x="123.5" y="80.9">Y</text>
<text x="181.4" y="79.6">D2</text>
<text x="181.4" y="82.2">D3</text>
<text x="192.2" y="82.2">Q3</text>
<text x="192.2" y="79.6">Q2</text>
<text x="245.6" y="82.2">A6</text>
<text x="245.6" y="79.6">A5</text>
<text x="262.6" y="79.6">Q5</text>
<text x="262.6" y="82.2">Q6</text>
<text x="114.9" y="85.6" transform="rotate(-90 114.9 85.6)">GND</text>
<text x="117.3" y="86">CPUCLK</text>
<text x="181.4" y="84.7">D4</text>
<text x="181.4" y="87.2">D5</text>
<text x="181.4" y="89.8">D6</text>
<text x="192.2" y="89.8">Q6</text>
<text x="192.2" y="87.2">Q5</text>
<text x="192.2" y="84.7">Q4</text>
<text x="245.6" y="89.8">A9</text>
<text x="245.6" y="87.2">A8</text>
<text x="245.6" y="84.7">A7</text>
<text x="261.1" y="89.8">~{CS}</text>
<text x="262.6" y="84.7">Q7</text>
<text x="181.4" y="92.3">D7</text>
<text x="192.2" y="92.3">Q7</text>
<text x="245.6" y="92.3">A10</text>
<text x="245.6" y="94.9">A11</text>
<text x="261" y="94.9">~{OE}</text>
<text x="112.3" y="99.3">GND</text>
<text x="165.6" y="100.4">GND</text>
<text x="181.4" y="99.9">OE</text>
<text x="181.4" y="97.4">Cp</text>
<text x="188.6" y="100.8" transform="rotate(-90 188.6 100.8)">GND</text>
<text x="245.6" y="97.4">A12</text>
<text x="245.6" y="99.9">A13</text>
<text x="260.7" y="97.4">~{WE}</text>
<text x="82.1" y="107.7">U9A</text>
<text x="135.4" y="107.7">U9D</text>
<text x="178.3" y="108">GND</text>
<text x="232.5" y="102.5">GND</text>
<text x="245.6" y="102.5">A14</text>
<text x="255.9" y="103.9" transform="rotate(-90 255.9 103.9)">GND</text>
<text x="80.7" y="110.2">74LS04</text>
<text x="134.1" y="110.2">74LS04</text>
<text x="178.6" y="114.3">+5V</text>
<text x="190.3" y="115.3">U10</text>
<text x="190.6" y="117.8">74LS574</text>
<text x="253.3" y="114.5">GND</text>
<text x="80.7" y="122.9">74LS04</text>
<text x="82.1" y="120.4">U9B</text>
<text x="134.1" y="122.9">74LS04</text>
<text x="135.4" y="120.4">U9E</text>
<text x="181.4" y="121.5">D0</text>
<text x="181.4" y="124.1">D1</text>
<text x="188.6" y="123.1" transform="rotate(-90 188.6 123.1)">VCC</text>
<text x="192.2" y="124.1">Q1</text>
<text x="192.2" y="121.5">Q0</text>
<text x="181.4" y="126.6">D2</text>
<text x="181.4" y="129.2">D3</text>
<text x="181.4" y="131.7">D4</text>
<text x="192.2" y="131.7">Q4</text>
<text x="192.2" y="129.2">Q3</text>
<text x="192.2" y="126.6">Q2</text>
<text x="80.7" y="135.6">74LS04</text>
<text x="82.1" y="133.1">U9C</text>
<text x="134.1" y="135.6">74LS04</text>
<text x="135.5" y="133.1">U9F</text>
<text x="181.4" y="134.2">D5</text>
<text x="181.4" y="136.8">D6</text>
<text x="192.2" y="136.8">Q6</text>
<text x="192.2" y="134.2">Q5</text>
<text x="181.4" y="139.3">D7</text>
<text x="192.2" y="139.3">Q7</text>
<text x="49.2" y="149.7">+5V</text>
<text x="165.6" y="147.4">GND</text>
<text x="181.4" y="146.9">OE</text>
<text x="181.4" y="144.4">Cp</text>
<text x="188.6" y="147.8" transform="rotate(-90 188.6 147.8)">GND</text>
<text x="272.7" y="148.4">+5V</text>
<text x="39.4" y="153.8">100nF</text>
<text x="40.8" y="151.2">C5</text>
<text x="178.3" y="155">GND</text>
<text x="216.5" y="155">C6</text>
<text x="227.9" y="155">C7</text>
<text x="239.3" y="155">C8</text>
<text x="250.8" y="155">C9</text>
<text x="262.3" y="155">C10</text>
<text x="273.7" y="155">C11</text>
<text x="25.9" y="157.5">GND</text>
<text x="118.9" y="161">U4C</text>
<text x="216.7" y="157.5">100nF</text>
<text x="228.2" y="157.5">100nF</text>
<text x="239.6" y="157.5">100nF</text>
<text x="251" y="157.5">100nF</text>
<text x="262.5" y="157.5">100nF</text>
<text x="273.9" y="157.5">100nF</text>
<text x="53.3" y="165.1">Q1</text>
<text x="53.5" y="167.7">BC548</text>
<text x="117.6" y="163.6">74LS32</text>
<text x="168.7" y="163.9">+5V</text>
<text x="272.4" y="164.1">GND</text>
<text x="78.9" y="173.1">J3</text>
<text x="146.7" y="172.6" transform="rotate(-90 146.7 172.6)">VCC</text>
<text x="158.1" y="172.1" transform="rotate(-90 158.1 172.1)">VCC</text>
<text x="40.1" y="179.1">R6</text>
<text x="65.5" y="179.1">R7</text>
<text x="79" y="175.6">Video</text>
<text x="117.6" y="177.5">74LS32</text>
<text x="118.9" y="175">U4D</text>
<text x="144.1" y="176.6" transform="rotate(-90 144.1 176.6)">U4E</text>
<text x="149.2" y="178.8" transform="rotate(-90 149.2 178.8)">74LS32</text>
<text x="154.3" y="176.6" transform="rotate(-90 154.3 176.6)">U9G</text>
<text x="160.7" y="178.8" transform="rotate(-90 160.7 178.8)">74LS04</text>
<text x="38.7" y="181.4" transform="rotate(-90 38.7 181.4)">470R</text>
<text x="64.1" y="180.3" transform="rotate(-90 64.1 180.3)">75R</text>
<text x="146.7" y="182.1" transform="rotate(-90 146.7 182.1)">GND</text>
<text x="158.1" y="182.6" transform="rotate(-90 158.1 182.6)">GND</text>
<text x="36.1" y="190.7">GND</text>
<text x="61.5" y="190.7">GND</text>
<text x="168.3" y="189.3">GND</text>
<text x="74.2" y="192">GND</text>
<text x="109.8" y="195.8">GND</text>
</g>
</svg>
